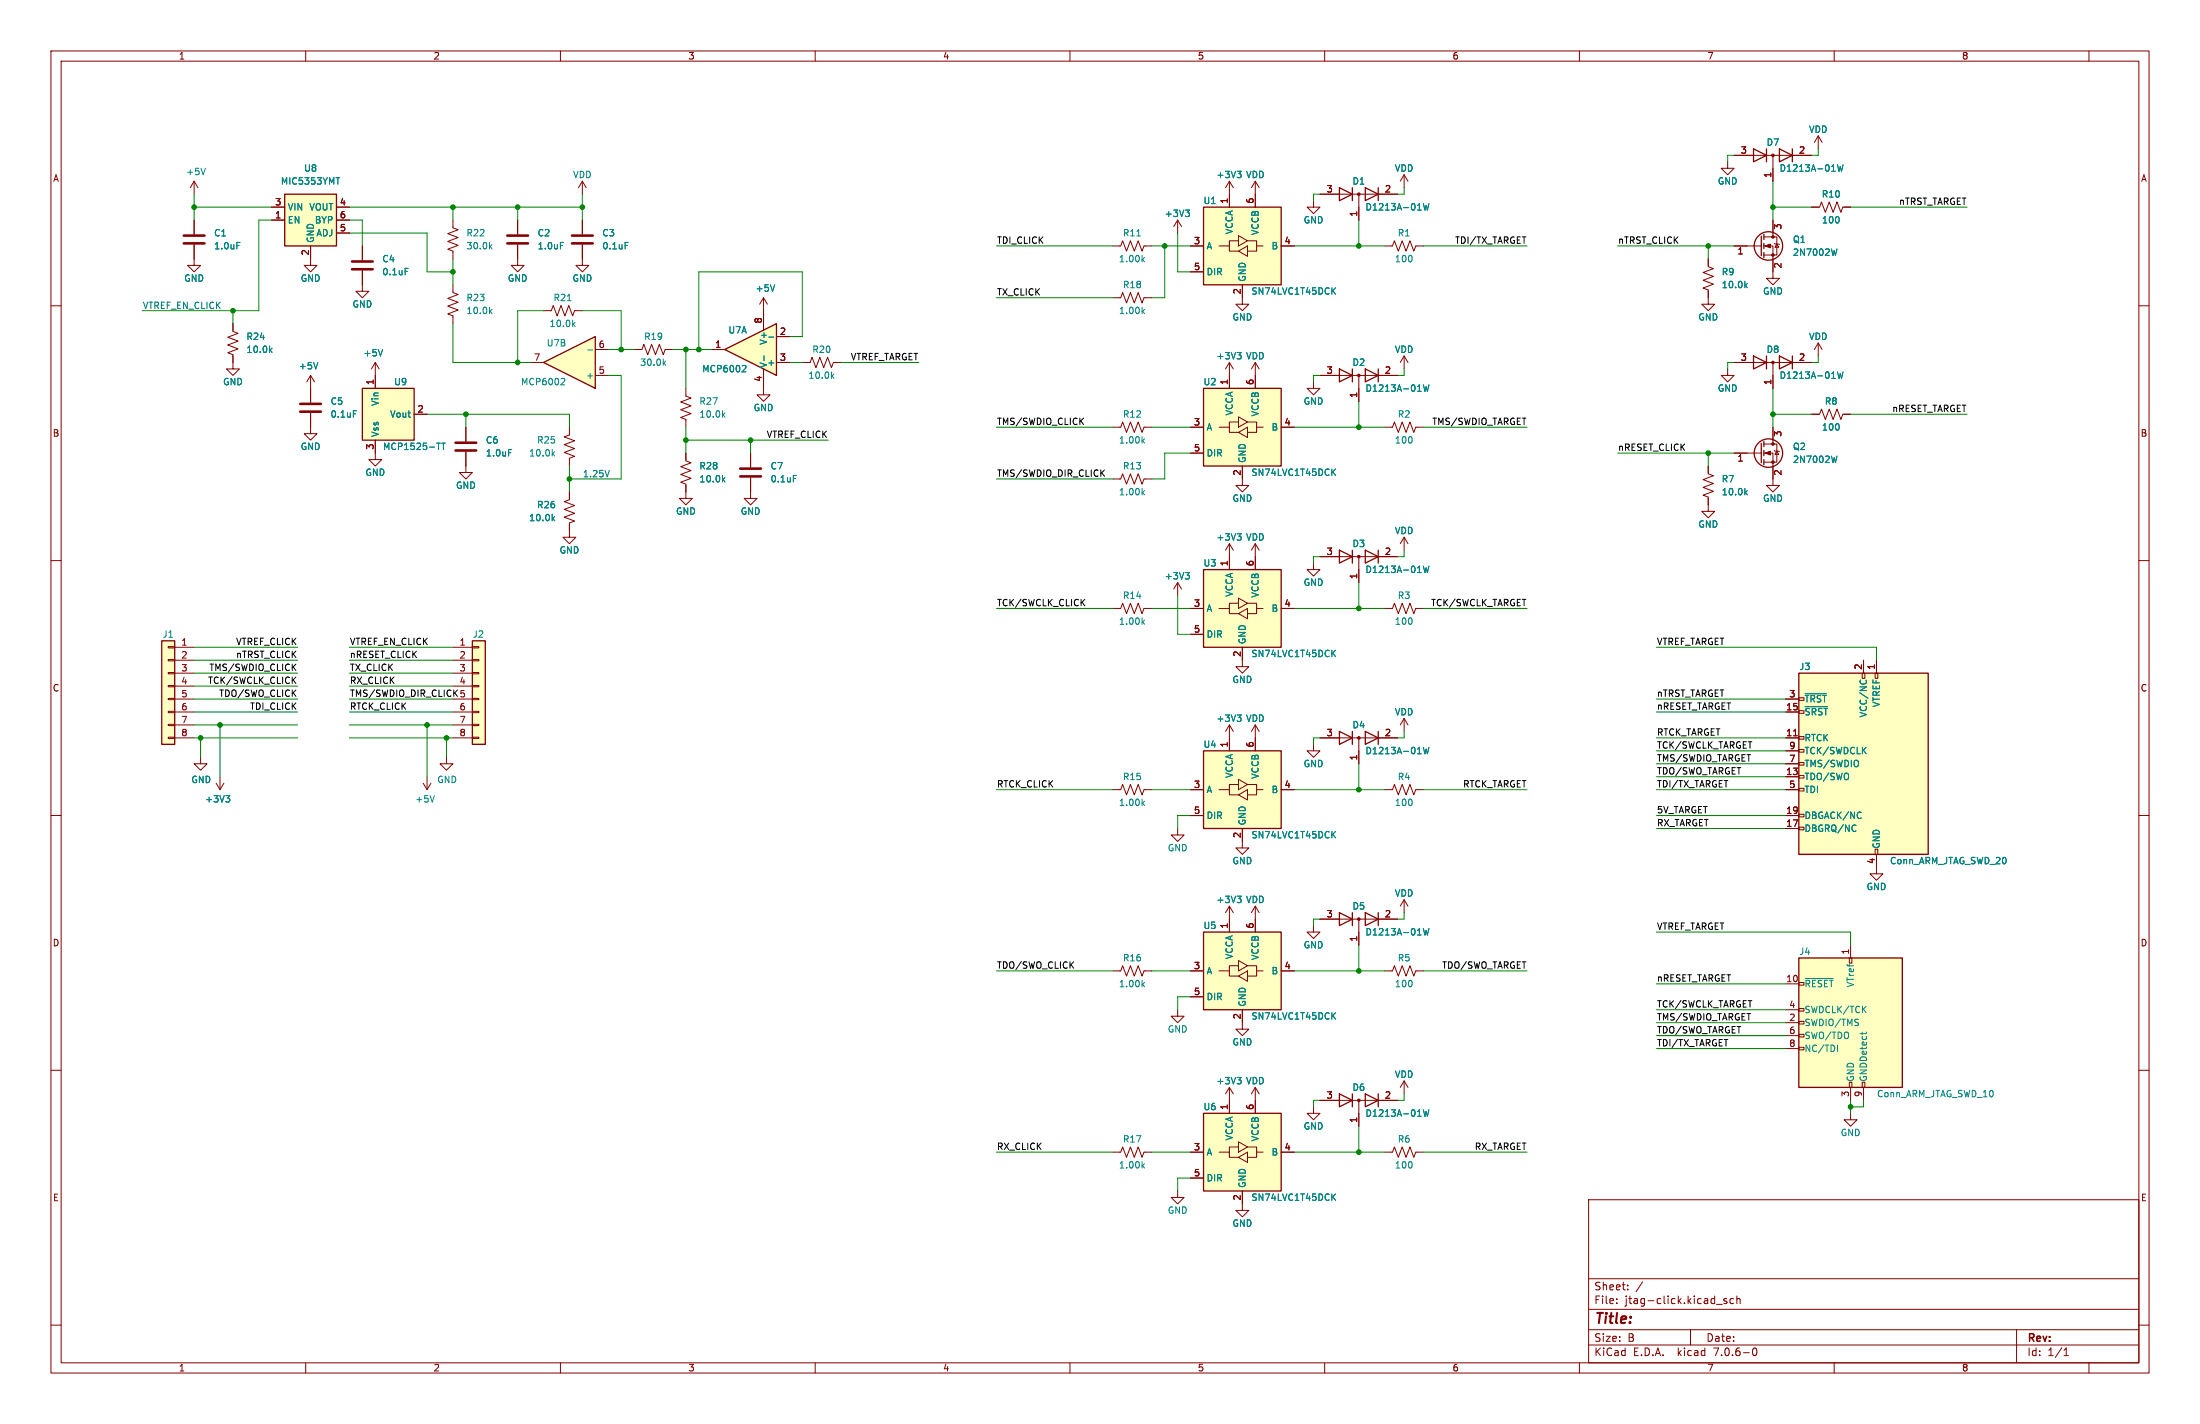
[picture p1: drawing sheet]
<svg xmlns="http://www.w3.org/2000/svg" width="432mm" height="279mm" viewBox="0 0 432 279" stroke-linecap="round" stroke-linejoin="round" font-family="sans-serif">
<g fill="none" stroke="#840000" stroke-width=".2">
<path d="M10 10h411.8v259.4h-411.8zM12 12h407.8v255.4h-407.8zM60 10v2M110 10v2M160 10v2M210 10v2M260 10v2M310 10v2M360 10v2M410 10v2M38.1 35.6v2.5M38.1 35.6l-.8 1.2"/>
<path d="M38.1 35.6l.8 1.2M114.3 35.6v2.5M114.3 35.6l-.8 1.2M114.3 35.6l.8 1.2M241.3 35.6v5M241.3 35.6l-.8 1.2M241.3 35.6l.8 1.2M246.4 35.6v5M246.4 35.6l-.8 1.2M246.4 35.6l.7 1.2M257.8 39.4v1.2h1.3l-1.3 1.3-1.3-1.3h1.3M259.1 38.1h15.2"/>
<path d="M266.7 38.1v5.1M275.6 34.3v2.5M275.6 34.3l-.8 1.3M275.6 34.3l.8 1.3M339.1 31.8v1.2h1.3l-1.3 1.3-1.3-1.3h1.3M340.4 30.5h15.2M348 30.5v5.1M356.9 26.7l-.8 1.2M356.9 26.7v2.5M356.9 26.7l.7 1.2M10 60h2M38.1 48v4.1h1.3l-1.3 1.2-1.3-1.2h1.3"/>
<path d="M38.1 43.2v2.8M53.3 40.6h2.6M53.3 43.2h2.6M61 48.3v3.8h1.2l-1.2 1.2-1.3-1.2h1.3M66 40.6h2.6M66 43.2h2.6M66 45.7h2.6M71.1 53.1v4.1h1.3l-1.3 1.2-1.3-1.2h1.3M71.1 48.3v2.8M114.3 43.2v2.8M114.3 48v2.8M218.4 58.4h1.6l.3-1 .8 2 .8-2 .7 2 .8-2 .8 2 .3-1h1.6"/>
<path d="M218.4 48.3h1.6l.3-1.1 .8 2.1 .8-2.1 .7 2.1 .8-2.1 .8 2.1 .3-1h1.6M231.1 43.2v2.5M231.1 43.2l-.7 1.3M231.1 43.2l.8 1.3M233.7 48.3h2.5M233.7 53.3h2.5M239.3 48.3h2v1h1.8M243.1 47.2h-1.8v1.1M243.1 46.2l1.8 1-1.8 1.1zM243.1 49.3l1.8-1v2zM243.8 55.9v3.8h1.3l-1.3 1.3-1.2-1.3h1.2M244.9 47.2h1.7v1.1h1.3"/>
<path d="M246.6 48.3v1h-1.7M251.5 48.3h2.5M271.8 48.3h1.5l.4-1.1 .7 2.1 .8-2.1 .8 2.1 .7-2.1 .8 2.1 .4-1h1.5M335.3 50.8v1.5l1 .4-2 .8 2 .7-2 .8 2 .8-2 .7 1 .4v2.8h1.2l-1.2 1.3-1.3-1.3h1.3M340.4 48.3h5.3M346.2 48.3h1.8v6.3h1.2l-1.2 1.3-1.3-1.3h1.3M346.2 46.5h2.5v3.5h-2.5M348 43.2v3.3M348.2 47.8l1 .2M348.7 47.9l.4 .6h-.7zM355.6 40.6h1.5l.4-1 .8 2.1 .7-2.1 .8 2.1 .8-2.1 .7 2.1 .4-1.1h1.5M419.8 60h2"/>
<path d="M45.7 63.5v1.5l1 .4-2 .8 2 .7-2 .8 2 .8-2 .7 1 .4v2.8h1.3l-1.3 1.3-1.3-1.3h1.3M61 73.7v5.3M61 73.7l.7 1.2M61 73.7l-.8 1.2M73.7 71.1v5.1M73.7 71.1l.7 1.3M73.7 71.1l-.8 1.3M241.3 71.1v5.1M241.3 71.1l-.8 1.3M241.3 71.1l.8 1.3M246.4 71.1v5.1M246.4 71.1l-.8 1.3"/>
<path d="M246.4 71.1l.7 1.3M257.8 74.9v1.3h1.3l-1.3 1.3-1.3-1.3h1.3M259.1 73.7h15.2M266.7 73.7v5M275.6 69.9v2.5M275.6 69.9l-.8 1.2M275.6 69.9l.8 1.2M339.1 72.4v1.3h1.3l-1.3 1.2-1.3-1.2h1.3M340.4 71.1h15.2M348 71.1v5.1M356.9 67.3v2.6M356.9 67.3l-.8 1.3"/>
<path d="M356.9 67.3l.7 1.3M61 81v4.1h-1.3l1.3 1.3 1.2-1.3h-1.2M73.7 86.4v3.8h-1.3l1.3 1.2 1.2-1.2h-1.2M81.3 81.3h2.5M91.4 88.6v4.1h-1.2l1.2 1.3 1.3-1.3h-1.3M91.4 83.8v2.8M111.8 96.5v1.5l-1.1 .4 2.1 .8-2.1 .7 2.1 .8-2.1 .8 2.1 .7-1 .4v2.8h-1.3l1.3 1.3 1.2-1.3h-1.2M111.8 83.8v1.5l-1.1 .4 2.1 .8-2.1 .7 2.1 .8-2.1 .8 2.1 .7-1 .4v1.5M218.4 94h1.6l.3-1 .8 2 .8-2 .7 2 .8-2 .8 2 .3-1h1.6M218.4 83.8h1.6l.3-1 .8 2 .8-2 .7 2 .8-2 .8 2 .3-1h1.6M233.7 83.8h2.5M233.7 88.9h2.5"/>
<path d="M239.3 83.8h2v1h1.8M243.1 82.8h-1.8v1M243.1 81.8l1.8 1-1.8 1zM243.1 84.8l1.8-1v2.1zM243.8 91.4v3.9h1.3l-1.3 1.2-1.2-1.2h1.2M244.9 82.8h1.7v1h1.3M246.6 83.8v1h-1.7M251.5 83.8h2.5M271.8 83.8h1.5l.4-1 .7 2 .8-2 .8 2 .7-2 .8 2 .4-1h1.5M10 110h2M218.4 119.4h1.6l.3-1 .8 2 .8-2 .7 2 .8-2 .8 2 .3-1h1.6M231.1 114.3l-.7 1.3"/>
<path d="M231.1 114.3v2.5M231.1 114.3l.8 1.3M233.7 119.4h2.5M239.3 119.4h2v1h1.8M241.3 106.7v5.1M241.3 106.7l-.8 1.3M241.3 106.7l.8 1.3M243.1 118.4h-1.8v1M243.1 117.3l1.8 1.1-1.8 1zM244.9 118.4h1.7v1h1.3M246.4 106.7v5.1M246.4 106.7l-.8 1.3"/>
<path d="M246.4 106.7l.7 1.3M246.6 119.4v1h-1.7M251.5 119.4h2.5M257.8 110.5v1.3h1.3l-1.3 1.2-1.3-1.2h1.3M419.8 110h2M33 139.6h1.3v.2h-1.3zM33 137h1.3v.3h-1.3zM33 134.5h1.3v.2h-1.3zM33 132h1.3v.2h-1.3zM33 129.4h1.3v.3h-1.3zM33 126.9h1.3v.2h-1.3zM34.3 127h3.8"/>
<path d="M34.3 129.5h3.8M34.3 132.1h3.8M34.3 134.6h3.8M34.3 137.2h3.8M34.3 139.7h3.8M88.9 127h3.8M88.9 129.5h3.8M88.9 132.1h3.8M88.9 134.6h3.8M88.9 137.2h3.8M88.9 139.7h3.8M92.7 139.6h1.3v.2h-1.3z"/>
<path d="M92.7 137h1.3v.3h-1.3zM92.7 134.5h1.3v.2h-1.3zM92.7 132h1.3v.2h-1.3zM92.7 129.4h1.3v.3h-1.3zM92.7 126.9h1.3v.2h-1.3zM233.7 124.5h2.5M243.1 120.4l1.8-1v2zM243.8 127v3.8h1.3l-1.3 1.3-1.2-1.3h1.2M10 160h2M33 144.7h1.3v.2h-1.3zM33 142.1h1.3v.3h-1.3zM34.3 142.2h3.8"/>
<path d="M34.3 144.8h3.8M42.4 153.7l.8 1.2M43.2 152.4v2.5M43.9 153.7l-.7 1.2M83.1 153.7l.7 1.2M83.8 152.4v2.5M84.6 153.7l-.8 1.2M87.6 148.6v1.3h1.3l-1.3 1.2-1.2-1.2h1.2M88.9 142.2h3.8M88.9 144.8h3.8M92.7 144.7h1.3v.2h-1.3zM92.7 142.1h1.3v.3h-1.3z"/>
<path d="M218.4 154.9h1.6l.3-1 .8 2.1 .8-2.1 .7 2.1 .8-2.1 .8 2.1 .3-1.1h1.6M233.7 154.9h2.5M239.3 154.9h2v1.1h1.8M241.3 142.2v5.1M241.3 142.2l-.8 1.3M241.3 142.2l.8 1.3M243.1 153.9h-1.8v1M243.1 152.9l1.8 1-1.8 1zM243.1 156l1.8-1.1v2.1zM244.9 153.9h1.7v1h1.3M246.4 142.2v5.1M246.4 142.2l-.8 1.3"/>
<path d="M246.4 142.2l.7 1.3M246.6 154.9v1.1h-1.7M251.5 154.9h2.5M257.8 146.1v1.2h1.3l-1.3 1.3-1.3-1.3h1.3M259.1 144.8h15.2M266.7 144.8v5.1M271.8 154.9h1.5l.4-1 .7 2.1 .8-2.1 .8 2.1 .7-2.1 .8 2.1 .4-1.1h1.5M275.6 141v2.5M275.6 141l-.8 1.2M275.6 141l.8 1.2M419.8 160h2M231.1 162.6v1.2h1.3l-1.3 1.3-1.2-1.3h1.2"/>
<path d="M233.7 160h2.5M241.3 177.8v5.1M241.3 177.8l-.8 1.3M241.3 177.8l.8 1.3M243.8 162.6v3.8h1.3l-1.3 1.2-1.2-1.2h1.2M246.4 177.8v5.1M246.4 177.8l-.8 1.3M246.4 177.8l.7 1.3M275.6 176.5l-.8 1.3M275.6 176.5v2.6M275.6 176.5l.8 1.3M218.4 190.5h1.6l.3-1 .8 2 .8-2 .7 2 .8-2 .8 2 .3-1h1.6"/>
<path d="M231.1 198.1v1.3h1.3l-1.3 1.3-1.2-1.3h1.2M233.7 190.5h2.5M233.7 195.6h2.5M239.3 190.5h2v1h1.8M243.1 189.5h-1.8v1M243.1 188.5l1.8 1-1.8 1zM243.1 191.5l1.8-1v2zM243.8 198.1v3.8h1.3l-1.3 1.3-1.2-1.3h1.2M244.9 189.5h1.7v1h1.3M246.6 190.5v1h-1.7M251.5 190.5h2.5M257.8 181.6v1.3h1.3l-1.3 1.3-1.3-1.3h1.3"/>
<path d="M259.1 180.3h15.2M266.7 180.3v5.1M271.8 190.5h1.5l.4-1 .7 2 .8-2 .8 2 .7-2 .8 2 .4-1h1.5M10 210h2M241.3 213.4l-.8 1.2M241.3 213.4v2.5M241.3 213.4l.8 1.2M419.8 210h2M311.8 235.4h108v32h-108zM10 260h2M311.8 256.9h108M311.8 250.9h108"/>
<path d="M317.3 255.6v.2M317.3 254.9v.1M319.5 252.9v.2M319.5 252.2v.1M322.4 251.5l-1.3 1.9M336.9 255.9h1.1M338.9 254.9l-.4-.1-.2 .2 .1 .2 .5 .2v.3h-.6M340.3 254.9l-.5-.1-.3 .3 .2 .6h.6M340.9 254.9l.2-.1 .4 .1v.9M340.9 254.3v1.5M419.8 260h2M60 267.4v2"/>
<path d="M110 267.4v2M160 267.4v2M210 267.4v2M260 267.4v2M310 267.4v2M311.8 263.9h108M311.8 260.9h108M331.8 260.9v3M344.2 264.6l.1-.1a.8 .8 0 0 1 .5 .7 .8 .8 0 0 1-.5 .8 1 1 0 0 1-.1-1.4zM360 267.4v2M395.8 260.9v6.5M405.1 266h.9"/>
<path d="M405.1 264.9l.4-.4v1.5M410 267.4v2"/>
</g>
<g fill="none" stroke="#008484" stroke-width=".2">
<path d="M40.3 33l-.4 1.3M65.9 34.9h.8M242.8 33.6h.8l-.4 .5M243.4 34.1l.2 .2v.3l-.2 .3M279.4 39.9l.3 1.3 .2-.9 .3 .9 .3-1.3M360.6 32.3l.4 1.3 .2-.9 .2 .9 .3-1.3M46.5 47.6h.6M79.5 52.6h.6M122.7 47.6h.6M223.1 46.3h.8M224.3 50.9l.3 .5M224.6 50.5l-.4 .5"/>
<path d="M232.7 41.2h.7l-.4 .5M233.2 41.7l.2 .2v.3l-.2 .3M261.6 57l.5 .7M262.1 56.5l-.7 .7M342.6 56l.4 .5M343 55.6l-.5 .5M360.6 48.8l-.4 1.3M53 68.7l.4 .5M53.4 68.3l-.5 .5M62.4 71.1l-.4 1.3M75.1 68.6l-.4 1.2M224.3 61.1l.3 .4"/>
<path d="M224.6 60.7l-.4 .5M242.8 69.2h.8l-.4 .4M243.4 69.6l.2 .3v.3l-.2 .2M279.4 75.5l.3 1.3 .2-.9 .3 .9 .3-1.3M360.6 73l.4 1.2 .2-.9 .2 .9 .3-1.2M69.4 80.6h.6M85.7 86.9h.7M86.7 86.9h.7M87 86.9v1.3M99.8 88.2h.6M108.5 89l.4 .5M108.9 88.6l-.5 .5"/>
<path d="M224.3 96.6l.3 .5M224.3 86.5l.3 .4M224.6 96.3l-.4 .4M224.6 86.1l-.4 .5M261.6 92.6l.5 .7M262.1 92l-.7 .7M108.5 101.7l.4 .5M108.9 101.3l-.5 .5M232.7 112.3h.7l-.4 .5M233.2 112.8l.2 .3v.3l-.2 .2M242.8 104.7h.8l-.4 .5M243.4 105.2l.2 .2v.3l-.2 .3"/>
<path d="M224.3 122l.3 .5M224.6 121.7l-.4 .4M261.6 128.1l.5 .7M262.1 127.6l-.7 .7M44.3 156.1h.8l-.4 .5M44.9 156.6l.2 .2v.3l-.2 .3M85.3 156.1l-.5 1.3M224.3 157.6l.3 .5M224.6 157.2l-.4 .5M242.8 140.3h.8l-.4 .5M243.4 140.8l.2 .2v.3l-.2 .2M279.4 146.6l.3 1.3 .2-.9 .3 .9 .3-1.3"/>
<path d="M242.8 175.8h.8l-.4 .5M243.4 176.3l.2 .3v.3l-.2 .2M261.6 163.7l.5 .7M262.1 163.1l-.7 .8M224.3 193.1l.3 .5M224.6 192.8l-.4 .5M261.6 199.2l.5 .8M262.1 198.7l-.7 .7M279.4 182.2l.3 1.3 .2-.9 .3 .9 .3-1.3M242.8 211.4h.8l-.4 .5M243.4 211.9l.2 .2v.3l-.2 .3"/>
</g>
<g fill="#ffffc2" stroke="#ffffc2" stroke-width=".2">
<path d="M31.7 125.7h2.6v20.4h-2.6z"/>
<path d="M236.2 147.3h15.3v15.3h-15.3z"/>
<path d="M236.2 40.6h15.3v15.3h-15.3z"/>
<path d="M236.2 111.8h15.3v15.2h-15.3z"/>
<path d="M236.2 182.9h15.3v15.2h-15.3z"/>
<path d="M236.2 76.2h15.3v15.2h-15.3z"/>
<path d="M71.1 76.2h10.2v10.2h-10.2z"/>
<path d="M55.9 38.1h10.1v10.2h-10.1z"/>
<path d="M92.7 125.7h2.5v20.4h-2.5z"/>
</g>
<g fill="none" stroke="#840000" stroke-width=".25">
<path d="M55.9 38.1h10.1v10.2h-10.1zM262.9 36.8l2.5 1.3-2.5 1.3zM265.4 36.8v2.6M268 36.8l2.5 1.3-2.5 1.3zM270.5 36.8v2.6M344.2 29.2l2.5 1.3-2.5 1.3zM346.7 29.2v2.6M349.2 29.2l2.6 1.3-2.6 1.3zM351.8 29.2v2.6M236.2 40.6h15.3v15.3h-15.3zM345.7 46.4v3.8M346.2 46v1"/>
<path d="M346.2 47.8v1M346.2 49.5v1M71.1 76.2h10.2v10.2h-10.2zM236.2 76.2h15.3v15.2h-15.3zM262.9 72.4l2.5 1.3-2.5 1.2zM265.4 72.4v2.5M268 72.4l2.5 1.3-2.5 1.2zM270.5 72.4v2.5M344.2 69.9l2.5 1.2-2.5 1.3zM346.7 69.9v2.5M349.2 69.9l2.6 1.2-2.6 1.3zM351.8 69.9v2.5"/>
<path d="M236.2 111.8h15.3v15.2h-15.3zM31.7 125.7h2.6v20.4h-2.6zM92.7 125.7h2.5v20.4h-2.5zM236.2 147.3h15.3v15.3h-15.3zM262.9 143.5l2.5 1.3-2.5 1.3zM265.4 143.5v2.6M268 143.5l2.5 1.3-2.5 1.3zM270.5 143.5v2.6M262.9 179.1l2.5 1.2-2.5 1.3zM265.4 179.1v2.5M268 179.1l2.5 1.2-2.5 1.3zM270.5 179.1v2.5"/>
<path d="M236.2 182.9h15.3v15.2h-15.3z"/>
<circle cx="347.1" cy="48.3" r="2.79"/>
</g>
<g fill="#840000" stroke="#840000" stroke-width=".2">
<path d="M346.5 48.3l1-.4v.7z"/>
<circle cx="266.7" cy="180.3" r=".25"/>
<circle cx="266.7" cy="144.8" r=".25"/>
<circle cx="348" cy="30.5" r=".25"/>
<circle cx="348" cy="50" r=".25"/>
<circle cx="348" cy="46.5" r=".25"/>
<circle cx="348" cy="71.1" r=".25"/>
<circle cx="266.7" cy="38.1" r=".25"/>
<circle cx="266.7" cy="73.7" r=".25"/>
</g>
<path d="M36.1 47.8h4M36.1 46.2h4M69.1 52.8h4.1M69.1 51.3h4.1M112.3 47.8h4M112.3 46.2h4M58.9 79.2h4.1M58.9 80.8h4.1M89.4 88.4h4.1M89.4 86.9h4.1" fill="none" stroke="#840000" stroke-width=".51"/>
<path d="M106.7 71.1l10.1-5.1v10.2z" fill="#ffffc2"/>
<path d="M106.7 71.1l10.1-5.1v10.2zM262.9 108l2.5 1.2-2.5 1.3zM265.4 108v2.5M268 108l2.5 1.2-2.5 1.3zM270.5 108v2.5" fill="none" stroke="#840000" stroke-width=".25"/>
<g fill="none" stroke="#840000" stroke-width=".2">
<path d="M88.9 55.9v1.5l1 .4-2 .7 2 .8-2 .8 2 .7-2 .8 1 .4v1.5M88.9 43.2v1.5l1 .4-2 .7 2 .8-2 .8 2 .7-2 .8 1 .4v1.5M101.6 48v4.1h1.3l-1.3 1.2-1.3-1.2h1.3M101.6 43.2v2.8M114.3 50.8v1.3h1.3l-1.3 1.2-1.3-1.2h1.3M149.9 58.4l-.8 1.3M149.9 58.4v2.6M149.9 58.4l.7 1.3M104.1 71.1h2.6M106.7 61h1.5l.4-1.1 .7 2.1 .8-2.1 .8 2.1 .7-2.1 .8 2.1 .4-1h1.5M116.8 73.7h2.6M116.8 68.6h2.6"/>
<path d="M124.5 68.6h1.5l.4-1 .7 2 .8-2 .8 2 .7-2 .8 2 .4-1h1.5M134.6 76.2v1.5l1 .4-2 .8 2 .7-2 .8 2 .8-2 .7 1 .4v1.5M149.9 76.2v1.3h1.2l-1.2 1.2-1.3-1.2h1.3M134.6 88.9v1.5l1 .4-2 .8 2 .7-2 .8 2 .8-2 .7 1 .4v2.8h-1.3l1.3 1.3 1.3-1.3h-1.3M147.3 93.7v4.1h-1.3l1.3 1.3 1.3-1.3h-1.3M147.3 88.9v2.8M259.1 109.2h15.2M266.7 109.2v5.1M271.8 119.4h1.5l.4-1 .7 2 .8-2 .8 2 .7-2 .8 2 .4-1h1.5M275.6 105.4l-.8 1.3M275.6 105.4v2.6M275.6 105.4l.8 1.3"/>
</g>
<g fill="none" stroke="#008484" stroke-width=".2">
<path d="M96.2 48.4l.4 .4M96.6 48l-.5 .5M110 47.6h.6M111.4 59h.7M152.1 55.9l-.5 1.2M96.2 61.1l.4 .4M96.6 60.7l-.5 .5M110.3 74.2l.4 .1 .2 .3-.8 .9h.8M112.5 63.6l.4 .5M112.9 63.2l-.5 .5M115.3 68.7h1M130.3 71.2l.4 .5"/>
<path d="M130.7 70.9l-.5 .4M141.9 94.1l.4 .5M141.9 81.4l.4 .5M142.3 93.7l-.5 .5M142.3 81l-.5 .5M155.7 93.3h.6M279.4 111.1l.3 1.2 .2-.9 .3 .9 .3-1.2"/>
</g>
<path d="M99.6 47.8h4M99.6 46.2h4M145.3 93.5h4.1M145.3 91.9h4.1" fill="none" stroke="#840000" stroke-width=".51"/>
<circle cx="266.7" cy="109.2" r=".25" fill="#840000" stroke="#840000" stroke-width=".2"/>
<path d="M142.2 68.6l10.2-5.1v10.2z" fill="#ffffc2"/>
<g fill="none" stroke="#840000" stroke-width=".25">
<path d="M142.2 68.6l10.2-5.1v10.2zM345.7 87v3.8M346.2 86.6v1M346.2 88.4v1M346.2 90.2v1M353.1 132.1h25.4v35.5h-25.4zM353.1 188h20.3v25.4h-20.3zM236.2 218.4h15.3v15.3h-15.3zM262.9 214.6l2.5 1.3-2.5 1.3zM265.4 214.6v2.6M268 214.6l2.5 1.3-2.5 1.3zM270.5 214.6v2.6"/>
<circle cx="347.1" cy="88.9" r="2.79"/>
</g>
<g fill="none" stroke="#840000" stroke-width=".2">
<path d="M241.3 38.1v2.5M246.4 38.1v2.5M259.1 38.1h3.8M270.5 38.1h3.8M340.4 30.5h3.8M348 33v2.6M351.8 30.5h3.8M38.1 43.2v2.8M38.1 48v2.8M53.3 40.6h2.6M53.3 43.2h2.6M61 48.3v2.5"/>
<path d="M66 40.6h2.6M66 43.2h2.6M66 45.7h2.6M71.1 48.3v2.8M71.1 53.1v2.8M101.6 43.2v2.8M101.6 48v2.8M114.3 43.2v2.8M114.3 48v2.8M233.7 48.3h2.5M233.7 53.3h2.5M243.8 55.9v2.5"/>
<path d="M251.5 48.3h2.5M266.7 40.6v2.6M335.3 50.8v1.3M335.3 57.2v1.2M340.4 48.3h2.5M348 43.2v2.5M348 50.8v2.5M355.6 40.6h1.3M361.9 40.6h1.3M45.7 63.5v1.3M45.7 69.9v1.2M61 76.2v2.8"/>
<path d="M73.7 73.7v2.5M139.7 68.6h2.5M149.9 61v3.8M149.9 72.4v3.8M152.4 66h2.5M152.4 71.1h2.5M157.5 71.1h1.5l.4-1 .7 2 .8-2 .8 2 .7-2 .8 2 .4-1h1.5M241.3 73.7v2.5M246.4 73.7v2.5M259.1 73.7h3.8M266.7 76.2v2.5M270.5 73.7h3.8"/>
<path d="M340.4 71.1h3.8M348 73.7v2.5M351.8 71.1h3.8M61 81v2.8M73.7 86.4v2.5M81.3 81.3h2.5M91.4 83.8v2.8M91.4 88.6v2.8M111.8 96.5v1.3M134.6 88.9v1.3M134.6 95.3v1.2M147.3 88.9v2.8"/>
<path d="M147.3 93.7v2.8M233.7 88.9h2.5M233.7 83.8h2.5M243.8 91.4v2.6M251.5 83.8h2.5M335.3 91.4v1.6l1 .3-2 .8 2 .8-2 .7 2 .8-2 .8 1 .3v2.8h1.2l-1.2 1.3-1.3-1.3h1.3M340.4 88.9h5.3M346.2 88.9h1.8v6.4h1.2l-1.2 1.2-1.3-1.2h1.3M346.2 87.1h2.5v3.6h-2.5M348 83.8v3.3M348.2 88.4l1 .2M348.7 88.5l.4 .7h-.7z"/>
<path d="M355.6 81.3h1.5l.4-1 .8 2 .7-2 .8 2 .8-2 .7 2 .4-1h1.5M111.8 102.9v1.2M233.7 119.4h2.5M241.3 109.2v2.6M246.4 109.2v2.6M251.5 119.4h2.5M259.1 109.2h3.8M266.7 111.8v2.5M270.5 109.2h3.8M233.7 124.5h2.5M243.8 127v2.5M350.5 139.7h2.6"/>
<path d="M350.5 137.2h2.6M353.1 139.4h1v.6h-1zM353.1 136.9h1v.5h-1zM365.5 132.1h.5v1h-.5zM365.8 129.5v2.6M368 132.1h.6v1h-.6zM368.3 129.5v2.6M39.4 148.6v1.3h1.2l-1.2 1.2-1.3-1.2h1.3M233.7 154.9h2.5M241.3 144.8v2.5M246.4 144.8v2.5M251.5 154.9h2.5"/>
<path d="M259.1 144.8h3.8M266.7 147.3v2.6M270.5 144.8h3.8M350.5 144.8h2.6M350.5 152.4h2.6M350.5 154.9h2.6M350.5 149.9h2.6M350.5 147.3h2.6M352 144.4h.8M353.1 147.1h1v.5h-1zM353.1 159.8h1v.5h-1zM353.1 152.1h1v.6h-1z"/>
<path d="M353.1 149.6h1v.5h-1zM353.1 144.5h1v.5h-1zM353.1 154.7h1v.5h-1zM233.7 160h2.5M243.8 162.6v2.5M350.5 162.6h2.6M350.5 160h2.6M353.1 162.3h1v.5h-1zM368 166.6h.6v1h-.6zM368.3 167.6v3.9h1.3l-1.3 1.2-1.3-1.2h1.3M233.7 190.5h2.5M233.7 195.6h2.5"/>
<path d="M241.3 180.3v2.6M243.8 198.1v2.6M246.4 180.3v2.6M251.5 190.5h2.5M259.1 180.3h3.8M266.7 182.9v2.5M270.5 180.3h3.8M350.5 193h2.6M350.5 198.1h2.6M353.1 197.9h1v.5h-1zM353.1 192.8h1v.5h-1zM363 188h.5v1h-.5z"/>
<path d="M363.2 185.4v2.6M241.3 215.9v2.5M246.4 213.4v5M246.4 213.4l-.8 1.2M246.4 213.4l.7 1.2M257.8 217.2v1.2h1.3l-1.3 1.3-1.3-1.3h1.3M259.1 215.9h15.2M266.7 215.9v5.1M275.6 212.1l-.8 1.3M275.6 212.1v2.5M275.6 212.1l.8 1.3M350.5 200.7h2.6"/>
<path d="M350.5 203.2h2.6M350.5 205.7h2.6M353.1 202.9h1v.6h-1zM353.1 200.4h1v.5h-1zM353.1 205.5h1v.5h-1zM363 212.3h.5v1.1h-.5zM363.2 218.4v1.3h1.3l-1.3 1.3-1.3-1.3h1.3M363.2 213.4v2.5M365.5 212.3h.5v1.1h-.5zM365.8 213.4v2.5M218.4 226.1h1.6l.3-1.1 .8 2.1 .8-2.1 .7 2.1 .8-2.1 .8 2.1 .3-1h1.6M231.1 233.7v1.3h1.3l-1.3 1.2-1.2-1.2h1.2"/>
<path d="M233.7 226.1h2.5M233.7 231.1h2.5M239.3 226.1h2v1h1.8M243.1 225h-1.8v1.1M243.1 224l1.8 1-1.8 1.1zM243.1 227.1l1.8-1v2zM243.8 233.7v3.8h1.3l-1.3 1.3-1.2-1.3h1.2M244.9 225h1.7v1.1h1.3M246.6 226.1v1h-1.7M251.5 226.1h2.5M271.8 226.1h1.5l.4-1.1 .7 2.1 .8-2.1 .8 2.1 .7-2.1 .8 2.1 .4-1h1.5"/>
</g>
<g fill="none" stroke="#008484" stroke-width=".2">
<path d="M65.9 34.9h.8M242.8 33.6h.8l-.4 .5M243.4 34.1l.2 .2v.3l-.2 .3M279.4 39.9l.3 1.3 .2-.9 .3 .9 .3-1.3M360.6 32.3l.4 1.3 .2-.9 .2 .9 .3-1.3M46.5 47.6h.6M79.5 52.6h.6M110 47.6h.6M122.7 47.6h.6M152.1 55.9l-.5 1.2M232.7 41.2h.7l-.4 .5M233.2 41.7l.2 .2v.3l-.2 .3"/>
<path d="M261.6 57l.5 .7M262.1 56.5l-.7 .7M342.6 56l.4 .5M343 55.6l-.5 .5M360.6 48.8l-.4 1.3M53 68.7l.4 .5M53.4 68.3l-.5 .5M62.4 71.1l-.4 1.3M75.1 68.6l-.4 1.2M145.9 71.7l.4 .1 .1 .3-.8 .9h.8M150 69.8v1M150.9 66.1h1"/>
<path d="M163.3 73.8l.4 .4M163.7 73.4l-.5 .5M242.8 69.2h.8l-.4 .4M243.4 69.6l.2 .3v.3l-.2 .2M279.4 75.5l.3 1.3 .2-.9 .3 .9 .3-1.3M360.6 73l.4 1.2 .2-.9 .2 .9 .3-1.2M69.4 80.6h.6M85.7 86.9h.7M86.7 86.9h.7M87 86.9v1.3M99.8 88.2h.6M141.9 94.1l.4 .5"/>
<path d="M142.3 93.7l-.5 .5M155.7 93.3h.6M261.6 92.6l.5 .7M262.1 92l-.7 .7M342.6 96.6l.4 .5M343 96.3l-.5 .4M360.6 89.5l-.4 1.2M108.5 101.7l.4 .5M108.9 101.3l-.5 .5M232.7 112.3h.7l-.4 .5M233.2 112.8l.2 .3v.3l-.2 .2M242.8 104.7h.8l-.4 .5"/>
<path d="M243.4 105.2l.2 .2v.3l-.2 .3M279.4 111.1l.3 1.2 .2-.9 .3 .9 .3-1.2M261.6 128.1l.5 .7M262.1 127.6l-.7 .7M354.3 138.7h4.4M354.3 136.1h4.2M365.2 133.4l-.1 .3M366.2 133.4l.1 .3M44.3 156.1h.8l-.4 .5M44.9 156.6l.2 .2v.3l-.2 .3M242.8 140.3h.8l-.4 .5M243.4 140.8l.2 .2v.3l-.2 .2"/>
<path d="M279.4 146.6l.3 1.3 .2-.9 .3 .9 .3-1.3M365.1 159.3l.2 .2M242.8 175.8h.8l-.4 .5M243.4 176.3l.2 .3v.3l-.2 .2M261.6 163.7l.5 .7M262.1 163.1l-.7 .8M364 161.9l.3 .1M364.3 163l-.3 .1M365.3 160.5l-.2 .1M261.6 199.2l.5 .8M262.1 198.7l-.7 .7M279.4 182.2l.3 1.3 .2-.9 .3 .9 .3-1.3"/>
<path d="M354.3 192h5.5M242.8 211.4h.8l-.4 .5M243.4 211.9l.2 .2v.3l-.2 .3M279.4 217.7l.3 1.3 .2-.9 .3 .9 .3-1.3M360.6 205v1.3M365.5 202.5v.5M366.3 202.5v.2M224.3 228.7l.3 .5M224.6 228.3l-.4 .5M261.6 234.8l.5 .7M262.1 234.3l-.7 .7"/>
</g>
<g fill="#ffffc2" stroke="#ffffc2" stroke-width=".2">
<path d="M353.1 188h20.3v25.4h-20.3z"/>
<path d="M236.2 218.4h15.3v15.3h-15.3z"/>
<path d="M353.1 132.1h25.4v35.5h-25.4z"/>
</g>
<g fill="#840000" stroke="#840000" stroke-width=".2">
<path d="M346.5 88.9l1-.4v.8z"/>
<circle cx="266.7" cy="215.9" r=".25"/>
<circle cx="348" cy="90.7" r=".25"/>
<circle cx="348" cy="87.1" r=".25"/>
</g>
<path d="M212.1 82.6l.6 .7M212.7 82l-.8 .8M216.2 92.7l.6 .8M216.8 92.2l-.7 .7M212.4 118.1l.5 .8M212.9 117.6l-.7 .7M57.5 130.8l.6 .8M57.5 133.4l.6 .7M58.1 130.3l-.7 .7M58.1 132.8l-.7 .8" fill="none" stroke="#000" stroke-width=".2"/>
<path d="M119.6 92.3l-.4 1.3" fill="none" stroke="#0000c2" stroke-width=".2"/>
<g fill="none" stroke="#008400" stroke-width=".2">
<path d="M38.1 38.1v5.1M114.3 38.1v5.1M259.1 38.1h-1.3v1.3M275.6 36.8v1.3h-1.3M340.4 30.5h-1.3v1.3M348 35.6v7.6M356.9 29.2v1.3h-1.3M38.1 40.6h15.2M53.3 43.2h-2.5v17.8h-22.9M68.6 45.7h15.2v7.6h5.1M68.6 40.6h45.7M68.6 43.2h2.5v5.1"/>
<path d="M88.9 40.6v2.6M88.9 50.8v5.1M101.6 40.6v2.6M195.6 48.3h22.8M195.6 58.4h22.8M226.1 48.3h7.6M228.6 48.3v10.1h-2.5M231.1 45.7v7.6h2.6M254 48.3h17.8M266.7 43.2v5.1M279.4 48.3h20.3M317.5 48.3h22.9"/>
<path d="M335.3 48.3v2.5M348 40.6h7.6M363.2 40.6h22.9M45.7 61v2.5M88.9 63.5v7.6h15.2M106.7 61h-5.1v10.1M114.3 61h7.6v7.6M119.4 73.7h2.5v20.3h-10.1M119.4 68.6h5.1M132.1 68.6h7.6M134.6 68.6v7.6M154.9 66h2.6v-12.7h-20.3v15.3"/>
<path d="M154.9 71.1h2.6M165.1 71.1h15.2M259.1 73.7h-1.3v1.2M266.7 78.7v5.1M275.6 72.4v1.3h-1.3M340.4 71.1h-1.3v1.3M348 76.2v7.6M356.9 69.9v1.2h-1.3M83.8 81.3h28v2.5M91.4 81.3v2.5M111.8 91.4v5.1M134.6 83.8v5.1"/>
<path d="M134.6 86.4h28M147.3 86.4v2.5M195.6 94h22.8M195.6 83.8h22.8M226.1 83.8h7.6M233.7 88.9h-5.1v5.1h-2.5M254 83.8h17.8M279.4 83.8h20.3M317.5 88.9h22.9M335.3 88.9v2.5M348 81.3h7.6M363.2 81.3h22.9"/>
<path d="M195.6 119.4h22.8M226.1 119.4h7.6M231.1 116.8v7.7h2.6M254 119.4h17.8M259.1 109.2h-1.3v1.3M266.7 114.3v5.1M275.6 108v1.2h-1.3M279.4 119.4h20.3M38.1 137.2h20.3M38.1 139.7h20.3M38.1 134.6h20.3M38.1 127h20.3"/>
<path d="M38.1 129.5h20.3M38.1 132.1h20.3M68.6 137.2h20.3M68.6 139.7h20.3M68.6 134.6h20.3M68.6 127h20.3M68.6 129.5h20.3M68.6 132.1h20.3M325.1 137.2h25.4M325.1 139.7h25.4M325.1 127h43.2v2.5M38.1 142.2h20.3"/>
<path d="M38.1 144.8h20.3M39.4 144.8v3.8M43.2 142.2v10.2M68.6 142.2h20.3M68.6 144.8h20.3M83.8 142.2v10.2M87.6 144.8v3.8M195.6 154.9h22.8M226.1 154.9h7.6M254 154.9h17.8M259.1 144.8h-1.3v1.3M266.7 149.9v5"/>
<path d="M275.6 143.5v1.3h-1.3M279.4 154.9h20.3M325.1 154.9h25.4M325.1 144.8h25.4M325.1 149.9h25.4M325.1 152.4h25.4M325.1 147.3h25.4M233.7 160h-2.6v2.6M275.6 179.1v1.2h-1.3M325.1 160h25.4M325.1 162.6h25.4M195.6 190.5h22.8"/>
<path d="M226.1 190.5h7.6M233.7 195.6h-2.6v2.5M254 190.5h17.8M259.1 180.3h-1.3v1.3M266.7 185.4v5.1M279.4 190.5h20.3M325.1 182.9h38.1v2.5M325.1 193h25.4M325.1 198.1h25.4M259.1 215.9h-1.3v1.3M275.6 214.6v1.3h-1.3M325.1 200.7h25.4"/>
<path d="M325.1 205.7h25.4M325.1 203.2h25.4M363.2 215.9v2.5M365.8 215.9v1.3h-2.6M195.6 226.1h22.8M226.1 226.1h7.6M233.7 231.1h-2.6v2.6M254 226.1h17.8M266.7 221v5.1M279.4 226.1h20.3"/>
</g>
<g fill="#008400" stroke="#008400" stroke-width=".2">
<circle cx="266.7" cy="154.9" r=".46"/>
<circle cx="348" cy="40.6" r=".46"/>
<circle cx="335.3" cy="48.3" r=".46"/>
<circle cx="266.7" cy="83.8" r=".46"/>
<circle cx="266.7" cy="119.4" r=".46"/>
<circle cx="363.2" cy="217.2" r=".46"/>
<circle cx="266.7" cy="190.5" r=".46"/>
<circle cx="335.3" cy="88.9" r=".46"/>
<circle cx="348" cy="81.3" r=".46"/>
<circle cx="266.7" cy="226.1" r=".46"/>
<circle cx="111.8" cy="94" r=".46"/>
<circle cx="121.9" cy="68.6" r=".46"/>
<circle cx="134.6" cy="86.4" r=".46"/>
<circle cx="137.2" cy="68.6" r=".46"/>
<circle cx="134.6" cy="68.6" r=".46"/>
<circle cx="147.3" cy="86.4" r=".46"/>
<circle cx="101.6" cy="40.6" r=".46"/>
<circle cx="88.9" cy="53.3" r=".46"/>
<circle cx="91.4" cy="81.3" r=".46"/>
<circle cx="101.6" cy="71.1" r=".46"/>
<circle cx="114.3" cy="40.6" r=".46"/>
<circle cx="83.8" cy="142.2" r=".46"/>
<circle cx="87.6" cy="144.8" r=".46"/>
<circle cx="88.9" cy="40.6" r=".46"/>
<circle cx="38.1" cy="40.6" r=".46"/>
<circle cx="45.7" cy="61" r=".46"/>
<circle cx="266.7" cy="48.3" r=".46"/>
<circle cx="228.6" cy="48.3" r=".46"/>
<circle cx="43.2" cy="142.2" r=".46"/>
<circle cx="39.4" cy="144.8" r=".46"/>
</g>
<text font-size="2.8" fill="#840000" x="312.8" y="260.3">Title:</text>
<g font-size="2.1" fill="#840000">
<text x="312.8" y="256.1">File:</text>
<text x="312.8" y="253.4">Sheet:</text>
<text x="318.9" y="256.1">jtag-click.kicad_sch</text>
<text x="312.8" y="263.5">Size:</text>
<text x="319.5" y="263.5">B</text>
<text x="334.8" y="263.5">Date:</text>
<text x="397.8" y="263.7">Rev:</text>
<text x="312.8" y="266.3">KiCad</text>
<text x="320.5" y="266.3">E.D.A.</text>
<text x="329.4" y="266.3">kicad</text>
<text x="336.6" y="266.3">7.0.6-0</text>
<text x="397.8" y="266.3">Id:</text>
<text x="401.9" y="266.3">1/1</text>
</g>
<g font-size="1.8" fill="#840000">
<text x="35" y="11.9">1</text>
<text x="85" y="11.9">2</text>
<text x="135" y="11.9">3</text>
<text x="185" y="11.9">4</text>
<text x="235" y="11.9">5</text>
<text x="285" y="11.9">6</text>
<text x="335" y="11.9">7</text>
<text x="385" y="11.9">8</text>
<text x="10.3" y="35.9">A</text>
<text x="341.6" y="30.2">3</text>
<text x="347.7" y="35" transform="rotate(-90 347.7 35)">1</text>
<text x="353" y="30.2">2</text>
<text x="420.1" y="35.9">A</text>
<text x="53.9" y="40.4">3</text>
<text x="66.6" y="40.4">4</text>
<text x="241" y="40.1" transform="rotate(-90 241 40.1)">1</text>
<text x="246.1" y="40.1" transform="rotate(-90 246.1 40.1)">6</text>
<text x="260.3" y="37.8">3</text>
<text x="271.7" y="37.8">2</text>
<text x="53.9" y="42.9">1</text>
<text x="66.6" y="45.5">5</text>
<text x="66.6" y="42.9">6</text>
<text x="266.4" y="42.6" transform="rotate(-90 266.4 42.6)">1</text>
<text x="350" y="45.2" transform="rotate(-90 350 45.2)">3</text>
<text x="60.7" y="50.2" transform="rotate(-90 60.7 50.2)">2</text>
<text x="234.2" y="48">3</text>
<text x="234.2" y="53.1">5</text>
<text x="252" y="48">4</text>
<text x="340.9" y="50.2">1</text>
<text x="350" y="52.8" transform="rotate(-90 350 52.8)">2</text>
<text x="243.6" y="57.9" transform="rotate(-90 243.6 57.9)">2</text>
<text x="149.6" y="63.6" transform="rotate(-90 149.6 63.6)">8</text>
<text x="153" y="65.8">2</text>
<text x="104.7" y="70.9">7</text>
<text x="117.4" y="68.3">6</text>
<text x="140.3" y="68.3">1</text>
<text x="153" y="70.9">3</text>
<text x="341.6" y="70.9">3</text>
<text x="353" y="70.9">2</text>
<text x="73.4" y="75.6" transform="rotate(-90 73.4 75.6)">1</text>
<text x="117.4" y="73.4">5</text>
<text x="149.6" y="75" transform="rotate(-90 149.6 75)">4</text>
<text x="241" y="75.6" transform="rotate(-90 241 75.6)">1</text>
<text x="246.1" y="75.6" transform="rotate(-90 246.1 75.6)">6</text>
<text x="260.3" y="73.4">3</text>
<text x="271.7" y="73.4">2</text>
<text x="347.7" y="75.6" transform="rotate(-90 347.7 75.6)">1</text>
<text x="81.8" y="81">2</text>
<text x="234.2" y="83.6">3</text>
<text x="252" y="83.6">4</text>
<text x="266.4" y="78.2" transform="rotate(-90 266.4 78.2)">1</text>
<text x="10.3" y="85.9">B</text>
<text x="73.4" y="88.3" transform="rotate(-90 73.4 88.3)">3</text>
<text x="234.2" y="88.6">5</text>
<text x="350" y="85.8" transform="rotate(-90 350 85.8)">3</text>
<text x="420.1" y="85.9">B</text>
<text x="243.6" y="93.4" transform="rotate(-90 243.6 93.4)">2</text>
<text x="340.9" y="90.9">1</text>
<text x="350" y="93.4" transform="rotate(-90 350 93.4)">2</text>
<text x="241" y="111.2" transform="rotate(-90 241 111.2)">1</text>
<text x="246.1" y="111.2" transform="rotate(-90 246.1 111.2)">6</text>
<text x="260.3" y="109">3</text>
<text x="266.4" y="113.7" transform="rotate(-90 266.4 113.7)">1</text>
<text x="271.7" y="109">2</text>
<text x="234.2" y="119.1">3</text>
<text x="252" y="119.1">4</text>
<text x="234.2" y="124.2">5</text>
<text x="35.5" y="126.7">1</text>
<text x="35.5" y="129.3">2</text>
<text x="35.5" y="131.8">3</text>
<text x="90.1" y="126.7">1</text>
<text x="90.1" y="129.3">2</text>
<text x="90.1" y="131.8">3</text>
<text x="243.6" y="129" transform="rotate(-90 243.6 129)">2</text>
<text x="365.5" y="131.5" transform="rotate(-90 365.5 131.5)">2</text>
<text x="368" y="131.5" transform="rotate(-90 368 131.5)">1</text>
<text x="10.3" y="135.9">C</text>
<text x="35.5" y="134.4">4</text>
<text x="35.5" y="136.9">5</text>
<text x="90.1" y="134.4">4</text>
<text x="351.1" y="136.9">3</text>
<text x="420.1" y="135.9">C</text>
<text x="35.5" y="139.4">6</text>
<text x="35.5" y="142">7</text>
<text x="90.1" y="139.4">6</text>
<text x="90.1" y="142">7</text>
<text x="350.5" y="139.4">15</text>
<text x="35.5" y="144.5">8</text>
<text x="90.1" y="144.5">8</text>
<text x="241" y="146.8" transform="rotate(-90 241 146.8)">1</text>
<text x="246.1" y="146.8" transform="rotate(-90 246.1 146.8)">6</text>
<text x="260.3" y="144.5">3</text>
<text x="266.4" y="149.3" transform="rotate(-90 266.4 149.3)">1</text>
<text x="271.7" y="144.5">2</text>
<text x="350.5" y="144.5">11</text>
<text x="351.1" y="149.6">7</text>
<text x="351.1" y="147.1">9</text>
<text x="234.2" y="154.7">3</text>
<text x="252" y="154.7">4</text>
<text x="350.5" y="152.1">13</text>
<text x="351.1" y="154.7">5</text>
<text x="234.2" y="159.8">5</text>
<text x="350.5" y="159.8">19</text>
<text x="243.6" y="164.5" transform="rotate(-90 243.6 164.5)">2</text>
<text x="350.5" y="162.3">17</text>
<text x="368" y="169.6" transform="rotate(-90 368 169.6)">4</text>
<text x="10.3" y="185.9">D</text>
<text x="241" y="182.3" transform="rotate(-90 241 182.3)">1</text>
<text x="246.1" y="182.3" transform="rotate(-90 246.1 182.3)">6</text>
<text x="260.3" y="180.1">3</text>
<text x="266.4" y="184.9" transform="rotate(-90 266.4 184.9)">1</text>
<text x="271.7" y="180.1">2</text>
<text x="420.1" y="185.9">D</text>
<text x="234.2" y="190.2">3</text>
<text x="252" y="190.2">4</text>
<text x="363" y="187.4" transform="rotate(-90 363 187.4)">1</text>
<text x="234.2" y="195.3">5</text>
<text x="350.5" y="192.8">10</text>
<text x="351.1" y="197.9">4</text>
<text x="243.6" y="200.1" transform="rotate(-90 243.6 200.1)">2</text>
<text x="351.1" y="200.4">2</text>
<text x="351.1" y="202.9">6</text>
<text x="351.1" y="205.5">8</text>
<text x="260.3" y="215.6">3</text>
<text x="271.7" y="215.6">2</text>
<text x="363" y="215.3" transform="rotate(-90 363 215.3)">3</text>
<text x="365.5" y="215.3" transform="rotate(-90 365.5 215.3)">9</text>
<text x="241" y="217.9" transform="rotate(-90 241 217.9)">1</text>
<text x="246.1" y="217.9" transform="rotate(-90 246.1 217.9)">6</text>
<text x="266.4" y="220.4" transform="rotate(-90 266.4 220.4)">1</text>
<text x="234.2" y="225.8">3</text>
<text x="252" y="225.8">4</text>
<text x="234.2" y="230.9">5</text>
<text x="10.3" y="235.9">E</text>
<text x="243.6" y="235.7" transform="rotate(-90 243.6 235.7)">2</text>
<text x="420.1" y="235.9">E</text>
<text x="35" y="269.3">1</text>
<text x="85" y="269.3">2</text>
<text x="135" y="269.3">3</text>
<text x="185" y="269.3">4</text>
<text x="235" y="269.3">5</text>
<text x="285" y="269.3">6</text>
<text x="335" y="269.3">7</text>
<text x="385" y="269.3">8</text>
</g>
<g font-size="1.8" fill="#008484">
<text x="346.6" y="28.8">D7</text>
<text x="355" y="26.3">VDD</text>
<text x="36.4" y="34.6">+5V</text>
<text x="59.6" y="33.9">U8</text>
<text x="112.4" y="35.2">VDD</text>
<text x="238.7" y="35.2">+3V3</text>
<text x="244.5" y="35.2">VDD</text>
<text x="273.7" y="33.9">VDD</text>
<text x="349.2" y="33.9">D1213A-01W</text>
<text x="55" y="36.4">MIC5353YMT</text>
<text x="56.4" y="41.5">VIN</text>
<text x="60.6" y="41.5">VOUT</text>
<text x="236.1" y="40.2">U1</text>
<text x="265.4" y="36.4">D1</text>
<text x="267.9" y="41.5">D1213A-01W</text>
<text x="337.1" y="36.4">GND</text>
<text x="357.5" y="39">R10</text>
<text x="41.9" y="46.6">C1</text>
<text x="56.4" y="44">EN</text>
<text x="61.7" y="44">BYP</text>
<text x="61.8" y="47.8" transform="rotate(-90 61.8 47.8)">GND</text>
<text x="62" y="46.6">ADJ</text>
<text x="91.4" y="46.6">R22</text>
<text x="105.4" y="46.6">C2</text>
<text x="118.1" y="46.6">C3</text>
<text x="220.3" y="46.6">R11</text>
<text x="228.5" y="42.8">+3V3</text>
<text x="242.2" y="46.1" transform="rotate(-90 242.2 46.1)">VCCA</text>
<text x="247.2" y="46.2" transform="rotate(-90 247.2 46.2)">VCCB</text>
<text x="255.8" y="44">GND</text>
<text x="274.2" y="46.6">R1</text>
<text x="351.8" y="47.9">Q1</text>
<text x="357.5" y="44">100</text>
<text x="41.9" y="49.1">1.0uF</text>
<text x="74.9" y="51.7">C4</text>
<text x="91.4" y="49.1">30.0k</text>
<text x="105.4" y="49.1">1.0uF</text>
<text x="118.1" y="49.1">0.1uF</text>
<text x="219.5" y="51.7">1.00k</text>
<text x="236.7" y="49.1">A</text>
<text x="249.5" y="49.1">B</text>
<text x="273.7" y="51.7">100</text>
<text x="351.8" y="50.4">2N7002W</text>
<text x="36.1" y="55.5">GND</text>
<text x="58.9" y="55.5">GND</text>
<text x="74.9" y="54.2">0.1uF</text>
<text x="91.4" y="59.3">R23</text>
<text x="99.6" y="55.5">GND</text>
<text x="108.5" y="59.3">R21</text>
<text x="112.3" y="55.5">GND</text>
<text x="148.2" y="57.4">+5V</text>
<text x="220.3" y="56.7">R18</text>
<text x="236.7" y="54.2">DIR</text>
<text x="244.7" y="55.4" transform="rotate(-90 244.7 55.4)">GND</text>
<text x="245.5" y="58">SN74LVC1T45DCK</text>
<text x="337.8" y="54.2">R9</text>
<text x="337.8" y="56.7">10.0k</text>
<text x="345.9" y="58">GND</text>
<text x="69.1" y="60.6">GND</text>
<text x="91.4" y="61.8">10.0k</text>
<text x="107.8" y="64.4">10.0k</text>
<text x="142.9" y="65.6">U7A</text>
<text x="219.5" y="61.8">1.00k</text>
<text x="241.8" y="63.1">GND</text>
<text x="333.2" y="63.1">GND</text>
<text x="48.3" y="66.9">R24</text>
<text x="48.3" y="69.4">10.0k</text>
<text x="71.2" y="70.1">+5V</text>
<text x="107.2" y="68.2">U7B</text>
<text x="125.5" y="72">30.0k</text>
<text x="126.3" y="66.9">R19</text>
<text x="150.5" y="72">+</text>
<text x="150.7" y="67.8" transform="rotate(-90 150.7 67.8)">V+</text>
<text x="159.3" y="69.4">R20</text>
<text x="238.7" y="70.7">+3V3</text>
<text x="244.5" y="70.7">VDD</text>
<text x="265.4" y="72">D2</text>
<text x="273.7" y="69.4">VDD</text>
<text x="346.6" y="69.4">D8</text>
<text x="355" y="66.9">VDD</text>
<text x="43.7" y="75.8">GND</text>
<text x="58.5" y="72.7">+5V</text>
<text x="77.3" y="75.8">U9</text>
<text x="102.2" y="75.8">MCP6002</text>
<text x="114.9" y="74.5">+</text>
<text x="137.7" y="73.3">MCP6002</text>
<text x="150.7" y="72.3" transform="rotate(-90 150.7 72.3)">V-</text>
<text x="158.6" y="74.5">10.0k</text>
<text x="236.1" y="75.8">U2</text>
<text x="267.9" y="77.1">D1213A-01W</text>
<text x="337.1" y="77.1">GND</text>
<text x="349.2" y="74.5">D1213A-01W</text>
<text x="64.8" y="79.6">C5</text>
<text x="64.8" y="82.1">0.1uF</text>
<text x="74.5" y="79.8" transform="rotate(-90 74.5 79.8)">Vin</text>
<text x="76.5" y="82.1">Vout</text>
<text x="137.2" y="79.6">R27</text>
<text x="137.2" y="82.1">10.0k</text>
<text x="147.8" y="80.9">GND</text>
<text x="220.3" y="82.1">R12</text>
<text x="242.2" y="81.6" transform="rotate(-90 242.2 81.6)">VCCA</text>
<text x="247.2" y="81.8" transform="rotate(-90 247.2 81.8)">VCCB</text>
<text x="255.8" y="79.6">GND</text>
<text x="274.2" y="82.1">R2</text>
<text x="358.1" y="79.6">R8</text>
<text x="58.9" y="88.5">GND</text>
<text x="74.5" y="85.9" transform="rotate(-90 74.5 85.9)">Vss</text>
<text x="75.1" y="88.5">MCP1525-TT</text>
<text x="95.3" y="87.2">C6</text>
<text x="95.3" y="89.8">1.0uF</text>
<text x="103.7" y="89.8">10.0k</text>
<text x="105.3" y="87.2">R25</text>
<text x="219.5" y="87.2">1.00k</text>
<text x="236.7" y="84.7">A</text>
<text x="236.7" y="89.8">DIR</text>
<text x="249.5" y="84.7">B</text>
<text x="273.7" y="87.2">100</text>
<text x="351.8" y="88.5">Q2</text>
<text x="357.5" y="84.7">100</text>
<text x="71.6" y="93.6">GND</text>
<text x="137.2" y="92.3">R28</text>
<text x="137.2" y="94.8">10.0k</text>
<text x="151.1" y="92.3">C7</text>
<text x="151.1" y="94.8">0.1uF</text>
<text x="220.3" y="92.3">R13</text>
<text x="244.7" y="90.9" transform="rotate(-90 244.7 90.9)">GND</text>
<text x="245.5" y="93.6">SN74LVC1T45DCK</text>
<text x="337.8" y="94.8">R7</text>
<text x="351.8" y="91">2N7002W</text>
<text x="89.4" y="96.1">GND</text>
<text x="105.3" y="99.9">R26</text>
<text x="132.6" y="101.2">GND</text>
<text x="145.3" y="101.2">GND</text>
<text x="219.5" y="97.4">1.00k</text>
<text x="241.8" y="98.7">GND</text>
<text x="337.8" y="97.4">10.0k</text>
<text x="345.9" y="98.7">GND</text>
<text x="103.7" y="102.5">10.0k</text>
<text x="238.7" y="106.3">+3V3</text>
<text x="244.5" y="106.3">VDD</text>
<text x="265.4" y="107.5">D3</text>
<text x="273.7" y="105">VDD</text>
<text x="333.2" y="103.7">GND</text>
<text x="109.7" y="108.8">GND</text>
<text x="228.5" y="113.9">+3V3</text>
<text x="236.1" y="111.4">U3</text>
<text x="267.9" y="112.6">D1213A-01W</text>
<text x="220.3" y="117.7">R14</text>
<text x="242.2" y="117.2" transform="rotate(-90 242.2 117.2)">VCCA</text>
<text x="247.2" y="117.4" transform="rotate(-90 247.2 117.4)">VCCB</text>
<text x="255.8" y="115.2">GND</text>
<text x="274.2" y="117.7">R3</text>
<text x="31.8" y="125.3">J1</text>
<text x="92.7" y="125.3">J2</text>
<text x="219.5" y="122.8">1.00k</text>
<text x="236.7" y="120.2">A</text>
<text x="236.7" y="125.3">DIR</text>
<text x="249.5" y="120.2">B</text>
<text x="273.7" y="122.8">100</text>
<text x="244.7" y="126.5" transform="rotate(-90 244.7 126.5)">GND</text>
<text x="245.5" y="129.1">SN74LVC1T45DCK</text>
<text x="353.1" y="131.7">J3</text>
<text x="241.8" y="134.2">GND</text>
<text x="238.7" y="141.8">+3V3</text>
<text x="244.5" y="141.8">VDD</text>
<text x="265.4" y="143.1">D4</text>
<text x="273.7" y="140.6">VDD</text>
<text x="354.1" y="140.6">~{SRST}</text>
<text x="354.1" y="138">~{TRST}</text>
<text x="366.6" y="140.9" transform="rotate(-90 366.6 140.9)">VCC/NC</text>
<text x="369.2" y="138.9" transform="rotate(-90 369.2 138.9)">VTREF</text>
<text x="236.1" y="146.9">U4</text>
<text x="267.9" y="148.2">D1213A-01W</text>
<text x="354.1" y="145.6">RTCK</text>
<text x="354.1" y="148.2">TCK/SWDCLK</text>
<text x="37.5" y="153.8">GND</text>
<text x="85.7" y="153.8">GND</text>
<text x="220.3" y="153.3">R15</text>
<text x="236.7" y="155.8">A</text>
<text x="242.2" y="152.7" transform="rotate(-90 242.2 152.7)">VCCA</text>
<text x="247.2" y="152.9" transform="rotate(-90 247.2 152.9)">VCCB</text>
<text x="249.5" y="155.8">B</text>
<text x="255.8" y="150.7">GND</text>
<text x="274.2" y="153.3">R4</text>
<text x="354.1" y="153.3">TDO/SWO</text>
<text x="354.1" y="155.8">TDI</text>
<text x="354.1" y="150.7">TMS/SWDIO</text>
<text x="40.2" y="157.7">+3V3</text>
<text x="81.4" y="157.7">+5V</text>
<text x="219.5" y="158.3">1.00k</text>
<text x="236.7" y="160.9">DIR</text>
<text x="273.7" y="158.3">100</text>
<text x="354.1" y="160.9">DBGACK/NC</text>
<text x="229.1" y="167.2">GND</text>
<text x="244.7" y="162.1" transform="rotate(-90 244.7 162.1)">GND</text>
<text x="245.5" y="164.7">SN74LVC1T45DCK</text>
<text x="354.1" y="163.4">DBGRQ/NC</text>
<text x="369.2" y="166.6" transform="rotate(-90 369.2 166.6)">GND</text>
<text x="241.8" y="169.8">GND</text>
<text x="370.9" y="169.8">Conn_ARM_JTAG_SWD_20</text>
<text x="238.7" y="177.4">+3V3</text>
<text x="244.5" y="177.4">VDD</text>
<text x="265.4" y="178.7">D5</text>
<text x="273.7" y="176.1">VDD</text>
<text x="366.3" y="174.9">GND</text>
<text x="236.1" y="182.5">U5</text>
<text x="267.9" y="183.7">D1213A-01W</text>
<text x="220.3" y="188.8">R16</text>
<text x="236.7" y="191.4">A</text>
<text x="242.2" y="188.3" transform="rotate(-90 242.2 188.3)">VCCA</text>
<text x="247.2" y="188.5" transform="rotate(-90 247.2 188.5)">VCCB</text>
<text x="249.5" y="191.4">B</text>
<text x="255.8" y="186.3">GND</text>
<text x="274.2" y="188.8">R5</text>
<text x="353.1" y="187.6">J4</text>
<text x="219.5" y="193.9">1.00k</text>
<text x="236.7" y="196.4">DIR</text>
<text x="244.7" y="197.6" transform="rotate(-90 244.7 197.6)">GND</text>
<text x="273.7" y="193.9">100</text>
<text x="354.1" y="193.9">~{RESET}</text>
<text x="364.1" y="193.8" transform="rotate(-90 364.1 193.8)">VTref</text>
<text x="229.1" y="202.8">GND</text>
<text x="245.5" y="200.3">SN74LVC1T45DCK</text>
<text x="354.1" y="201.5">SWDIO/TMS</text>
<text x="354.1" y="199">SWDCLK/TCK</text>
<text x="241.8" y="205.3">GND</text>
<text x="354.1" y="204.1">SWO/TDO</text>
<text x="354.1" y="206.6">NC/TDI</text>
<text x="238.7" y="213">+3V3</text>
<text x="244.5" y="213">VDD</text>
<text x="265.4" y="214.2">D6</text>
<text x="273.7" y="211.7">VDD</text>
<text x="364.1" y="212.3" transform="rotate(-90 364.1 212.3)">GND</text>
<text x="366.6" y="212.3" transform="rotate(-90 366.6 212.3)">GNDDetect</text>
<text x="368.3" y="215.5">Conn_ARM_JTAG_SWD_10</text>
<text x="236.1" y="218">U6</text>
<text x="255.8" y="221.8">GND</text>
<text x="267.9" y="219.3">D1213A-01W</text>
<text x="220.3" y="224.4">R17</text>
<text x="236.7" y="226.9">A</text>
<text x="242.2" y="223.9" transform="rotate(-90 242.2 223.9)">VCCA</text>
<text x="247.2" y="224" transform="rotate(-90 247.2 224)">VCCB</text>
<text x="249.5" y="226.9">B</text>
<text x="274.2" y="224.4">R6</text>
<text x="361.2" y="223.1">GND</text>
<text x="219.5" y="229.5">1.00k</text>
<text x="236.7" y="232">DIR</text>
<text x="244.7" y="233.2" transform="rotate(-90 244.7 233.2)">GND</text>
<text x="273.7" y="229.5">100</text>
<text x="229.1" y="238.4">GND</text>
<text x="245.5" y="235.8">SN74LVC1T45DCK</text>
<text x="241.8" y="240.9">GND</text>
</g>
<g font-size="1.8">
<text x="372.6" y="40.3">nTRST_TARGET</text>
<text x="195.6" y="47.9">TDI_CLICK</text>
<text x="285.5" y="47.9">TDI/TX_TARGET</text>
<text x="317.5" y="47.9">nTRST_CLICK</text>
<text x="195.6" y="58.1">TX_CLICK</text>
<text x="166.9" y="70.8">VTREF_TARGET</text>
<text x="195.6" y="83.5">TMS/SWDIO_CLICK</text>
<text x="281" y="83.5">TMS/SWDIO_TARGET</text>
<text x="371.3" y="80.9">nRESET_TARGET</text>
<text x="150.4" y="86">VTREF_CLICK</text>
<text x="317.5" y="88.6">nRESET_CLICK</text>
<text x="195.6" y="93.6">TMS/SWDIO_DIR_CLICK</text>
<text x="195.6" y="119">TCK/SWCLK_CLICK</text>
<text x="280.8" y="119">TCK/SWCLK_TARGET</text>
<text x="41" y="131.7">TMS/SWDIO_CLICK</text>
<text x="46.2" y="129.2">nTRST_CLICK</text>
<text x="46.2" y="126.7">VTREF_CLICK</text>
<text x="68.6" y="131.7">TX_CLICK</text>
<text x="68.6" y="126.7">VTREF_EN_CLICK</text>
<text x="68.6" y="129.2">nRESET_CLICK</text>
<text x="325.1" y="126.7">VTREF_TARGET</text>
<text x="40.7" y="134.3">TCK/SWCLK_CLICK</text>
<text x="42.9" y="136.8">TDO/SWO_CLICK</text>
<text x="68.6" y="136.8">TMS/SWDIO_DIR_CLICK 5</text>
<text x="68.6" y="134.3">RX_CLICK</text>
<text x="325.1" y="136.8">nTRST_TARGET</text>
<text x="49" y="139.4">TDI_CLICK</text>
<text x="68.6" y="139.4">RTCK_CLICK</text>
<text x="325.1" y="139.4">nRESET_TARGET</text>
<text x="325.1" y="147">TCK/SWCLK_TARGET</text>
<text x="325.1" y="149.5">TMS/SWDIO_TARGET</text>
<text x="325.1" y="144.4">RTCK_TARGET</text>
<text x="195.6" y="154.6">RTCK_CLICK</text>
<text x="287.1" y="154.6">RTCK_TARGET</text>
<text x="325.1" y="154.6">TDI/TX_TARGET</text>
<text x="325.1" y="152.1">TDO/SWO_TARGET</text>
<text x="325.1" y="159.7">5V_TARGET</text>
<text x="325.1" y="162.2">RX_TARGET</text>
<text x="325.1" y="182.5">VTREF_TARGET</text>
<text x="195.6" y="190.2">TDO/SWO_CLICK</text>
<text x="282.9" y="190.2">TDO/SWO_TARGET</text>
<text x="325.1" y="197.8">TCK/SWCLK_TARGET</text>
<text x="325.1" y="192.7">nRESET_TARGET</text>
<text x="325.1" y="202.9">TDO/SWO_TARGET</text>
<text x="325.1" y="200.3">TMS/SWDIO_TARGET</text>
<text x="325.1" y="205.4">TDI/TX_TARGET</text>
<text x="195.6" y="225.7">RX_CLICK</text>
<text x="289.4" y="225.7">RX_TARGET</text>
</g>
<g font-size="1.8" fill="#0000c2">
<text x="27.9" y="60.7">VTREF_EN_CLICK</text>
<text x="114.3" y="93.7">1.25V</text>
</g>
</svg>
